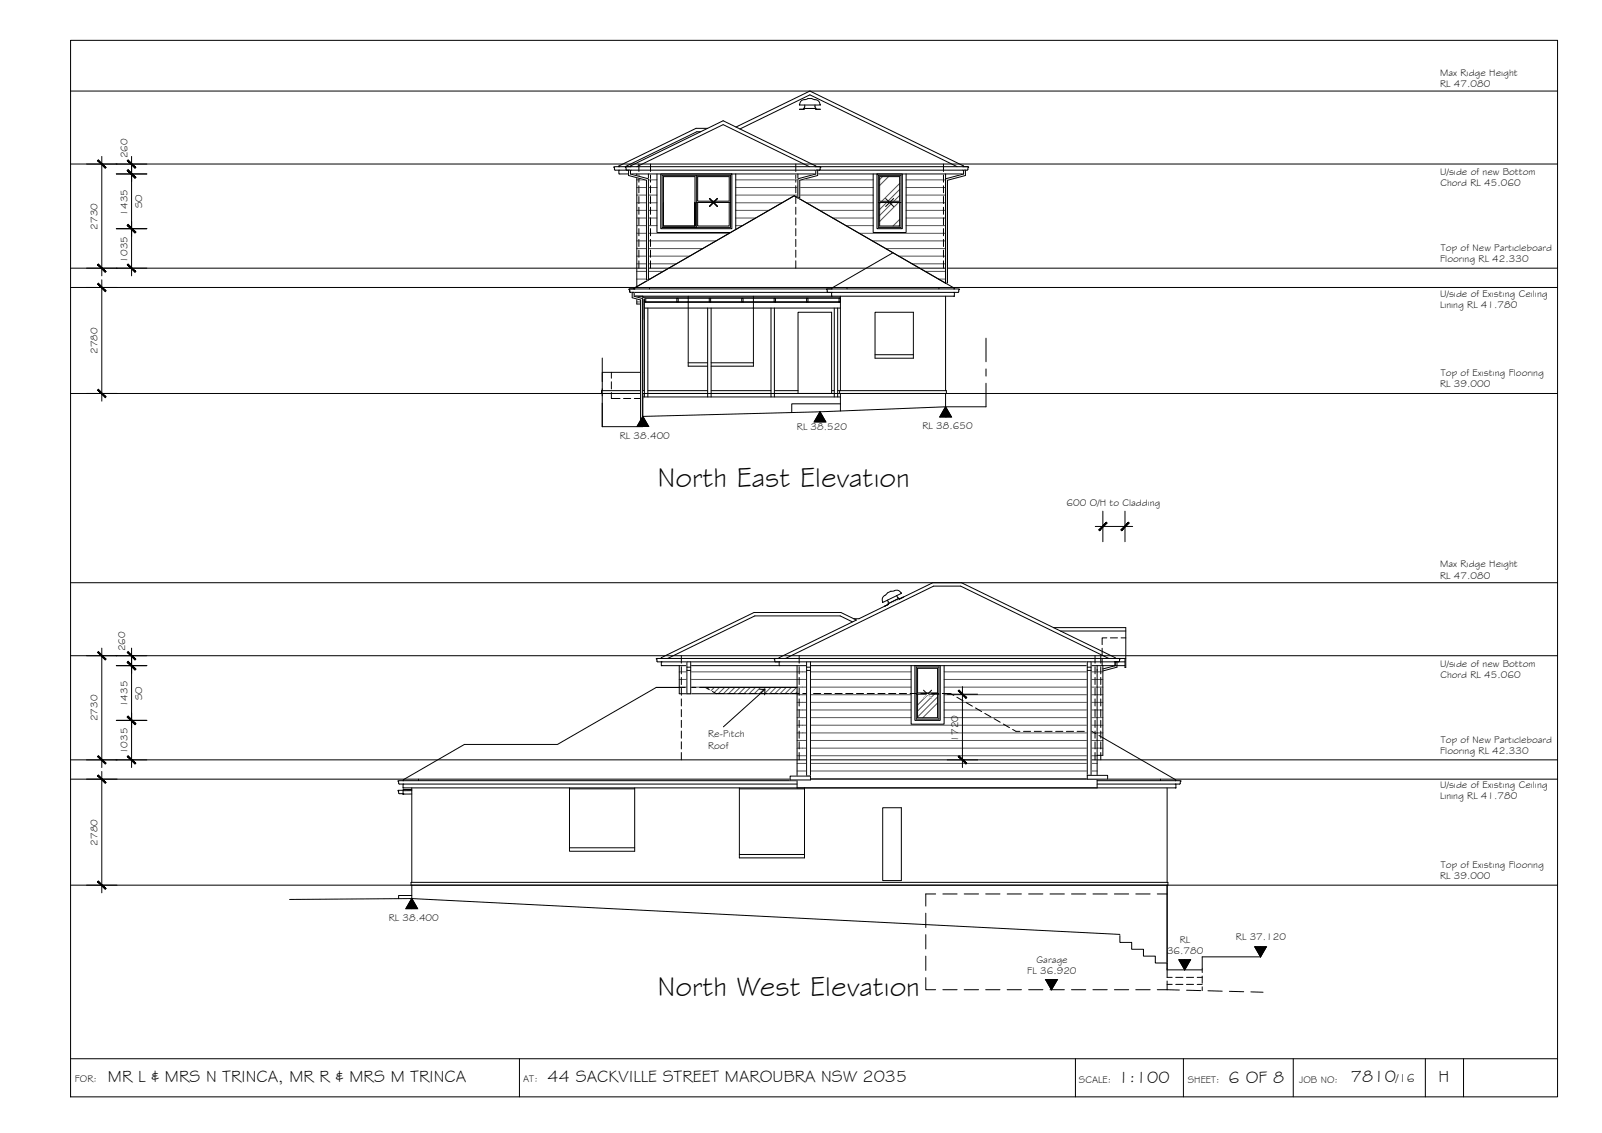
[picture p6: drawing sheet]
<svg xmlns="http://www.w3.org/2000/svg" width="420mm" height="297mm" viewBox="0 0 420 297" stroke-linecap="round" stroke-linejoin="round" font-family="sans-serif">
<!-- layer: MASK -->
<g fill="#fff" stroke="#fff" stroke-width=".26">
<path d="M291 174.9h2l-1.8 .5z"/>
<path d="M210.8 26.2h.3z"/>
<path d="M234.5 154.9l.3-.1z"/>
<path d="M233 158l2.5-1.2z"/>
<path d="M292.5 174.5h.5zM292.5 174.5h.5z"/>
<path d="M292.5 174.5l.5 .4v-.4zM291 174.9l1.5-.4 .5 .4z"/>
<path d="M289.2 175.4h2l-.2-.5zM289.2 175.4h2l-2 .5z"/>
<path d="M211.9 25.8l1.3 .2zM211.6 26l.3-.2 1.3 .2z"/>
<path d="M211.6 26l1.9 .1zM211.4 26.1h2.1z"/>
<path d="M211.4 26.1h2.3zM211.1 26.1h2.6z"/>
<path d="M211.1 26.1h2.6zM211.1 26.1l2.6 .1z"/>
<path d="M213.7 26.1l.3 .1zM213.7 26.2h.3z"/>
<path d="M211.1 26.2h2.6zM211.1 26.2h2.6z"/>
<path d="M210.8 26.2h.3zM210.8 26.2h.3z"/>
<path d="M213.7 26.2h.3zM213.6 26.2h.4z"/>
<path d="M211.1 26.2h2.6zM211.1 26.2h2.5z"/>
<path d="M210.8 26.2h.4zM210.8 26.2h.4z"/>
<path d="M213.6 26.2h.6zM213.5 26.2h.7z"/>
<path d="M211.2 26.2h2.4zM211.2 26.2h2.3z"/>
<path d="M210.8 26.2h.6zM210.6 26.2h.8z"/>
<path d="M213.5 26.2h.7zM213.5 26.2h.7z"/>
<path d="M213.5 26.2h.7zM213.5 26.2h.7z"/>
<path d="M211.4 26.2h2.1zM211.4 26.2h2.1z"/>
<path d="M210.6 26.2h.8zM210.6 26.2h.8z"/>
<path d="M213.5 26.2l.9 .1zM213.3 26.3h1.1z"/>
<path d="M211.4 26.2h2.1zM211.4 26.2l1.9 .1z"/>
<path d="M210.6 26.2l.9 .1zM210.4 26.3h1.1z"/>
<path d="M210.4 26.3h1.1zM210.4 26.3h1.1z"/>
<path d="M213.3 26.3h1.1zM213.3 26.3h1.1z"/>
<path d="M211.5 26.3h1.8zM211.5 26.3h1.8z"/>
<path d="M210.4 26.3h1.1zM210.4 26.3h1.1z"/>
<path d="M213.3 26.3l1.2 .1zM213.2 26.4h1.3z"/>
<path d="M211.5 26.3h1.8zM211.5 26.3l1.7 .1z"/>
<path d="M210.4 26.3l1.2 .1zM210.3 26.4h1.3z"/>
<path d="M210.3 26.4h1.4zM210.2 26.4h1.5z"/>
<path d="M213.2 26.4h1.4zM213.2 26.4h1.4z"/>
<path d="M211.6 26.4h1.6zM211.6 26.4h1.5z"/>
<path d="M210.2 26.4h1.5zM210.2 26.4h1.5z"/>
<path d="M213.1 26.4l1.6 .1zM213.1 26.4l1.6 .1z"/>
<path d="M211.7 26.4h1.4zM211.7 26.4l1.4 .1z"/>
<path d="M210.2 26.4l1.5 .1zM210.1 26.5h1.6z"/>
<path d="M213.1 26.5l1.6 .1zM213.1 26.5l1.6 .1z"/>
<path d="M211.7 26.5h1.4zM211.7 26.5l1.3 .1z"/>
<path d="M210.1 26.5l1.7 .1zM210.1 26.5l1.7 .1z"/>
<path d="M213 26.6h1.8zM213 26.6h1.8z"/>
<path d="M213 26.6h1.8zM213 26.6h1.8z"/>
<path d="M211.8 26.6h1.2zM211.8 26.6h1.2z"/>
<path d="M210.1 26.6h1.7zM210.1 26.6h1.7z"/>
<path d="M213 26.6l1.9 .1-.1-.1zM213 26.6l1.9 .1h-2z"/>
<path d="M211.8 26.6l1.1 .1 .1-.1zM211.8 26.6l1.1 .1h-1z"/>
<path d="M210 26.6l1.9 .1-.1-.1zM210 26.6l1.9 .1h-2z"/>
<path d="M209.9 26.7h5zM209.9 26.7h5zM209.9 26.7h5zM209.9 26.7h5z"/>
<path d="M209.9 26.7l5.1 .2-.1-.2zM209.9 26.7l5.1 .2h-5.2zM209.8 26.9h5.2zM209.8 26.9h5.2z"/>
<path d="M209.8 26.9l5.2 .3v-.3zM209.8 26.9l5.2 .3h-5.2zM209.8 27.2h5.2zM209.8 27.2h5.2z"/>
<path d="M209.8 27.2l5.3 .2-.1-.2zM209.8 27.2l5.3 .2h-5.3z"/>
<path d="M209.8 27.4h5.3zM209.7 27.4h5.4z"/>
<path d="M209.7 27.4l5.4 .1zM209.7 27.4l5.4 .1z"/>
<path d="M211.1 27.5l2.6 .5v-.5zM211.1 27.5l2.6 .5h-2.6z"/>
<path d="M211.1 28h2.6zM211.1 28h2.6z"/>
<path d="M211.1 28h2.6zM211.1 28h2.6z"/>
<path d="M211.1 28l2.7 .1zM211.1 28l2.7 .1z"/>
<path d="M211 28.1h2.8zM211 28.1h2.8z"/>
<path d="M211 28.1l2.8 .1zM211 28.1l2.8 .1z"/>
<path d="M211 28.2h2.8zM211 28.2h2.8z"/>
<path d="M211 28.2h2.8zM211 28.2h2.8z"/>
<path d="M211 28.2l2.8 .1zM211 28.2l2.8 .1z"/>
<path d="M211 28.3h2.9zM210.9 28.3h3zM210.9 28.3h3zM210.9 28.3h3z"/>
<path d="M210.9 28.3l3.1 .1zM210.9 28.3l3.1 .1z"/>
<path d="M210.8 28.4h3.2zM210.8 28.4h3.2z"/>
<path d="M210.8 28.4l3.2 .3v-.3zM210.8 28.4l3.2 .3h-3.2z"/>
<path d="M252.7 44.6l.5 1v-1zM252.7 44.6l.5 1h-.5z"/>
<path d="M252.7 45.6l.5 .4v-.4zM251.3 46l1.4-.4 .5 .4z"/>
<path d="M249.9 46.9l3.3-.9h-1.9zM248 46.9l3.3-.9-1.4 .9z"/>
<path d="M248 46.9l.5 .4 1.4-.4zM248 46.9l.5 .4h-.5z"/>
<path d="M248 47.3l.5 26.9v-26.9zM248 47.3l.5 26.9h-.5z"/>
<path d="M232.8 155.4l.9-.4-1.1 .7zM232.6 155.7l1.4-.7h-.3z"/>
<path d="M232.6 155.7l1.4-.7-1.6 .9zM232.4 155.9l1.9-.9z"/>
<path d="M232.1 156.1l2.2-1.1zM232.1 156.1l2.5-1.2z"/>
<path d="M232.1 156.1l2.5-1.2zM232.2 156.1l2.4-1.2z"/>
<path d="M231.9 156.2l.2-.1zM231.9 156.2l.3-.1z"/>
<path d="M232.2 156.1l2.3-1.2zM232.2 156.1l2.3-1.2z"/>
<path d="M234.5 154.9l.3-.1zM234.5 154.9l.3-.1z"/>
<path d="M231.9 156.2l.3-.1zM231.9 156.2l.4-.2z"/>
<path d="M232.2 156.1l2.3-1.2zM232.3 156l2.2-1.1z"/>
<path d="M234.4 155l.4-.2zM234.4 155l.4-.2z"/>
<path d="M231.8 156.3l.5-.3zM231.8 156.3l.6-.3z"/>
<path d="M232.3 156l2.1-1zM232.4 156l2-1z"/>
<path d="M234.4 155l.4-.2-.5 .3zM234.3 155.1l.7-.3z"/>
<path d="M231.8 156.3l.6-.3zM231.8 156.3l.6-.3zM231.8 156.3l.6-.3zM231.8 156.3l.6-.3z"/>
<path d="M232.4 156l1.9-.9zM232.4 156l1.9-.9z"/>
<path d="M234.3 155.1l.7-.3zM234.3 155.1l.7-.3z"/>
<path d="M231.8 156.3l.6-.3-.8 .5zM231.6 156.5l1-.5z"/>
<path d="M232.4 156l1.9-.9zM232.6 156l1.7-.9z"/>
<path d="M234.3 155.1l.7-.3-.8 .4zM234.2 155.2l1-.5z"/>
<path d="M234.2 155.2l1-.5zM234.2 155.2l1-.5z"/>
<path d="M231.6 156.5l1-.5zM231.6 156.5l1-.5z"/>
<path d="M232.6 156l1.6-.8zM232.6 156l1.6-.8z"/>
<path d="M234.2 155.2l1-.5zM234.2 155.2l1-.5z"/>
<path d="M231.6 156.5l1-.5zM231.5 156.6l1.3-.6z"/>
<path d="M232.6 156l1.6-.8zM232.8 156l1.4-.8z"/>
<path d="M234.2 155.2l1-.5-1.1 .7zM234.1 155.4l1.2-.6z"/>
<path d="M234.1 155.4l1.2-.6zM234.1 155.4l1.3-.6z"/>
<path d="M231.5 156.6l1.3-.6zM231.5 156.7l1.3-.6z"/>
<path d="M232.8 156l1.3-.6zM232.8 156.1l1.3-.7z"/>
<path d="M234.1 155.4l1.3-.6zM234.1 155.4l1.3-.6z"/>
<path d="M231.5 156.7l1.3-.6zM231.5 156.8l1.4-.7z"/>
<path d="M232.8 156.1l1.3-.7zM232.9 156.1l1.2-.7z"/>
<path d="M234.1 155.4l1.3-.6zM234.1 155.5l1.4-.7z"/>
<path d="M231.5 156.8l1.4-.7-1.5 .8zM231.4 156.9l1.6-.8z"/>
<path d="M232.9 156.1l1.2-.6zM233 156.1l1.1-.6z"/>
<path d="M234.1 155.5l1.4-.7zM234.1 155.6l1.6-.8z"/>
<path d="M231.4 156.9l1.6-.8zM231.4 156.9l1.6-.8z"/>
<path d="M231.4 156.9l1.6-.8zM231.4 156.9l1.6-.7z"/>
<path d="M233 156.1l1.1-.5zM233 156.2l1.1-.6z"/>
<path d="M234.1 155.6l1.6-.8zM234.1 155.7l1.6-.8z"/>
<path d="M231.4 156.9l1.6-.7-1.6 .9zM231.4 157.1l1.8-.9h-.2z"/>
<path d="M233 156.2l1.1-.5-.9 .5zM233.2 156.2l.9-.4v-.1z"/>
<path d="M234.1 155.7l1.6-.8-1.6 .9zM234.1 155.8l1.7-.8-.1-.1z"/>
<path d="M231.4 157.1l4.4-2.1zM231.4 157.1l4.4-2.1zM231.4 157.1l4.4-2.1zM231.4 157.1l4.4-2.1z"/>
<path d="M231.4 157.1l4.4-2.1-4.4 2.3zM231.4 157.3l4.6-2.2-.2-.1zM231.4 157.3l4.6-2.2zM231.4 157.3l4.6-2.2z"/>
<path d="M231.4 157.3l4.6-2.2-4.6 2.5zM231.4 157.6l4.8-2.3-.2-.2zM231.4 157.6l4.8-2.3zM231.4 157.6l4.8-2.3z"/>
<path d="M231.4 157.6l4.8-2.3-4.7 2.5zM231.5 157.8l4.8-2.3-.1-.2z"/>
<path d="M231.5 157.8l4.8-2.3zM231.4 157.9l5-2.4z"/>
<path d="M231.4 157.9l5-2.4zM231.5 158l4.9-2.5z"/>
<path d="M232.8 157.3l2.4-1.1-2.3 1.5zM232.9 157.7l2.5-1.2-.2-.3z"/>
<path d="M232.9 157.7l2.5-1.2zM232.9 157.7l2.5-1.1z"/>
<path d="M232.9 157.7l2.5-1.1zM233 157.8l2.4-1.2z"/>
<path d="M233 157.8l2.4-1.2zM233 157.8l2.4-1.2z"/>
<path d="M233 157.8l2.4-1.2zM233 157.9l2.4-1.3z"/>
<path d="M233 157.9l2.4-1.3zM233 157.9l2.5-1.2z"/>
<path d="M233 157.9l2.5-1.2zM233 157.9l2.5-1.2z"/>
<path d="M233 157.9l2.5-1.2zM233 158l2.5-1.2zM233 158l2.6-1.2z"/>
<path d="M233 158l2.6-1.2zM233 158.1l2.6-1.3zM233 158.1l2.6-1.3zM233 158.1l2.6-1.3z"/>
<path d="M233 158.1l2.6-1.3zM232.9 158.2l2.8-1.4z"/>
<path d="M232.9 158.2l2.8-1.4zM233 158.3l2.7-1.5z"/>
<path d="M233 158.3l2.8-1.4-2.7 1.5zM233.1 158.4l2.7-1.3v-.2z"/>
<path d="M214 44.6l.4 1v-1zM214 44.6l.4 1h-.4z"/>
<path d="M214 45.6l.4 .4v-.4zM212.5 46l1.5-.4 .4 .4z"/>
<path d="M211.2 46.9l3.2-.9h-1.9zM209.3 46.9l3.2-.9-1.3 .9z"/>
<path d="M209.3 46.9l.4 .4 1.5-.4zM209.3 46.9l.4 .4h-.4z"/>
<path d="M209.3 47.3l.4 4.6v-4.6zM209.3 47.3l.4 4.6h-.4z"/>
<path d="M180.2 173.5l1 8.4v-8.4zM180.2 173.5l1 8.4h-1z"/>
<path d="M211.5 173.5l1.1 30v-30zM211.5 173.5l1.1 30h-1.1z"/>
<path d="M285.2 173.5l1 29.8v-29.8zM285.2 173.5l1 29.8h-1z"/>
<path d="M165.8 76.7h.5l-.5 1zM166.3 76.7l-.5 1h.5z"/>
<path d="M165.8 77.7h.5l-.5 .4zM165.8 78.1h1.9l-1.4-.4z"/>
<path d="M165.8 78.1h1.9l-1.1 .2zM166.6 78.3h1.9l-.8-.2z"/>
<path d="M166.6 78.3h1.9l-.5 .3zM168 78.6h.5v-.3z"/>
<path d="M168 78.6h.5l-.5 33zM168.5 78.6l-.5 33h.5z"/>
<path d="M164.9 44.6h.5l-.5 1zM165.4 44.6l-.5 1h.5z"/>
<path d="M164.9 45.6h.5l-.5 .4zM164.9 46h1.9l-1.4-.4z"/>
<path d="M164.9 46h1.9l1.3 .9zM166.8 46l1.3 .9h2z"/>
<path d="M168.1 46.9h2l-.5 .4zM169.6 47.3h.5v-.4z"/>
<path d="M169.6 47.3h.5l-.5 26.1zM170.1 47.3l-.5 26.1h.5z"/>
<path d="M207.2 203.5l5.4 1v-1zM207.2 203.5l5.4 1h-5.4z"/>
<path d="M285.2 203.3l5.3 1v-1zM285.2 203.3l5.3 1h-5.3z"/>
</g>
<!-- layer: SERVICES -->
<g fill="none" stroke="#000" stroke-width=".26">
<path d="M164.9 44.6v1.4l4.7 1.3v26.1h.5v-26.5l-4.7-1.3v-1M214 44.6v1l-4.7 1.3v5h.4v-4.6l4.7-1.3v-1.4M252.7 44.6v1l-4.7 1.3v27.3h.5v-26.9l4.7-1.3v-1.4M165.8 76.7v1.4l2.2 .5v33h.5v-33.3l-2.2-.6v-1M180.2 173.5v8.4h1v-8.4M180.2 174.9h1M180.2 175.8h1M211.5 174.9h1.1M211.5 175.8h1.1M211.5 173.5v30h1.1v-30M285.2 174.9h1M285.2 175.8h1"/>
<path d="M285.2 173.5v29.8h1v-29.8M287.7 175.8h.1M292.5 173.5v1l-3.3 .9M293 173.5v1.4l-3.8 1M207.2 203.5h5.4v1h-5.4zM285.2 203.3h5.3v1h-5.3z"/>
</g>
<!-- layer: NEWWORK -->
<g fill="none" stroke="#000" stroke-width=".26">
<path d="M183.8 34.5h-1l-18.8 9.2M185.6 33.6h-3.1l-20.2 9.9v.2h-1.3l.2 .9h92.4l.2-.2M193 33.3l19.4-9.4 40.3 19.6v.2h1.3l-.1 .7M194.1 33.8l18.3-8.9 38.6 18.8M210.8 28.4h3.2M211.1 26.1h.3a2.43 2.43 0 0 1 2.3 0 1.45 1.45 0 0 1 1.4 1.4h-5.4l.1-.1M211.1 26.1a1.24 1.24 0 0 0-1.4 1.3M211.1 27.5l-.3 1.2h-1.1h1.1v-.3h3.2v.3h1.1h-1.1l-.3-1.2M162.3 44.6v1h90.4M162.3 43.7h91.6M165.4 45.6v-1v1h.2M167 43.7l22.7-11 22.6 11"/>
<path d="M167 45.6v29.6M170.1 45.6v27.8M172.3 45.6v15.4h19.3M173.3 45.6h18.6v14.4h-18.6zM193 45.6v14.6M209.3 45.6v6.3M214 44.6v1h-.3M214.9 44.6l.4-.9h-1.3v-.2l-24.3-11.8-24.3 11.8v.2h-1.4l.4 .9M229 45.6v15.4h8.6v-15.4M230 45.6h6.7v14.4h-6.7zM248 45.6v28.6l-39.7-22.9-42 24.3v.1l-1.3 .1 .2 .8 1.3 .1M252.7 44.6v1h-.2"/>
<path d="M166.3 76.7v1h.2M166.3 77.7h2.3v2M166.3 75.7h.2M167 77.7v2h1.6M168.6 79.7v4M232.8 157.3l.1 .4M235.2 156.2l.2 .4M235.4 156.6l.4 .5M235.7 156.9l.1 .2M235.8 156.9l-2.8 1.4M235.8 157.1l1.1-.6-1.1 .6v-.2l-2.8 1.4 .1 .1-1.1 .6 1.1-.6-.2-.7M236.3 155.4a1.35 1.35 0 0 0-2-.4 2.41 2.41 0 0 0-2.2 1.1 1.46 1.46 0 0 0-.6 1.9l4.9-2.5h-.1"/>
<path d="M173.4 174.5h121.6M173.4 173.5v1h.3M173.4 172.6h121.9M178.1 174.5v7.4h30.9M203.4 173.5l-.4-.9h1.4v-.2l20.2-9.8-4-2h-22.9l-24.3 11.8v.2l-1.3 .1 .4 .8h122.5M204.4 173.5v1h.2M206 172.6l38.9-18.9h7.1l38.8 18.9M209 174.5v32.1h78.7v-32.1M223.6 163l-3.2-1.5h-22.4l-22.9 11.1M223.9 162.2h1.4l19.4-9.4h7.5l40.3 19.6v.2h1.3l-.4 .9M239 174.5v15.4h8.6v-15.4M240 174.5h6.6v14.4h-6.6z"/>
<path d="M276.3 164.5h19v10.5h-.3v-2.4M278.1 165.4h17.2M289.2 174.5v23.5h-1.5M292.5 173.5v1h-.2M185 180.2h24"/>
</g>
<!-- layer: HATCH -->
<g fill="none" stroke="#545454" stroke-width=".26">
<path d="M167 47.2h5.3M167 49.2h5.3M167 51.2h5.3M167 53.2h5.3M167 55.2h5.3M167 57.2h5.3M167 59.2h5.3M193 47.2h36M193 49.2h36M193 51.2h36M193 53.2h12.1M193 55.2h8.6"/>
<path d="M193 57.2h5.2M193 59.2h1.7M211.5 53.2h17.5M215 55.2h14M218.4 57.2h10.6M221.9 59.2h7.1M230.9 53.1l-.2 .3M231.4 46.3l-.7 .8M232.5 53.1l-1.8 1.8M233 46.3l-2.3 2.3M234.1 53.1l-3.4 3.4M235.7 53.1l-5 5"/>
<path d="M236 48.1l-4.7 4.7M236 57.5l-1.8 1.8M236 49.7l-3.1 3.1M236 59.1l-.2 .2M236 51.2l-1.6 1.6M237.6 47.2h10.4M237.6 49.2h10.4M237.6 51.2h10.4M237.6 53.2h10.4M237.6 55.2h10.4M237.6 57.2h10.4M237.6 59.2h10.4"/>
<path d="M167 61.2h24.2M167 63.2h20.8M167 65.2h17.3M167 67.2h13.9M167 69.2h10.4M167 71.2h6.9M167 73.2h3.5M167 79.2h1M168.5 79.2h.1M225.4 61.2h22.6M228.8 63.2h19.2M232.3 65.2h15.7"/>
<path d="M235.8 67.2h12.2M239.2 69.2h8.8M242.7 71.2h5.3M246.2 73.2h1.8M178.1 176.1h60.9M178.1 178.1h60.9M247.6 176.1h41.6M247.6 178.1h41.6M178.1 180.1h60.9M186 180.2l-.4 .4M187.4 180.2l-.9 .9M188.7 180.2l-1.4 1.4"/>
<path d="M190 180.2l-1.6 1.7M191.4 180.2l-1.7 1.7M192.7 180.2l-1.6 1.7M194.1 180.2l-1.7 1.7M195.4 180.2l-1.6 1.7M196.8 180.2l-1.7 1.7M198.1 180.2l-1.6 1.7M199.5 180.2l-1.7 1.7M200.8 180.2l-1.6 1.7M202.2 180.2l-1.7 1.7M203.5 180.2l-1.6 1.7M204.9 180.2l-1.7 1.7"/>
<path d="M206.2 180.2l-1.7 1.7M207.5 180.2l-1.6 1.7M208.9 180.2l-1.7 1.7M209 181.4l-.4 .5M209 190.1h80.2M209 192.1h80.2M209 194.1h80.2M209 196.1h80.2M209 198.1h78.7M209 182.1h30M209 184.1h30M209 186.1h30"/>
<path d="M209 188.1h30M243.5 182l-2.8 2.8M245.1 182l-4.4 4.4M245.9 182.7l-5.2 5.3M245.9 184.3l-3.9 3.9M247.6 180.1h41.6M247.6 182.1h41.6M247.6 184.1h41.6M247.6 186.1h41.6M247.6 188.1h41.6M209 200.1h78.7M209 202.1h78.7"/>
<path d="M209 204.1h78.7"/>
</g>
<!-- layer: BORDER -->
<path d="M18.5 10.6h390v277h-390zM18.5 277.6h390M136.2 277.6v10M282.1 277.6v10M310.4 277.6v10M339.2 277.6v10M373.8 277.6v10M383.8 277.6v10" fill="none" stroke="#000" stroke-width=".26"/>
<!-- layer: CEILING-FLOOR LINES -->
<path d="M18.5 23.9h390M18.5 43h390M18.5 75.4h390M18.5 70.3h390M18.5 103.2h390M18.5 152.8h390M18.5 171.9h390M18.5 199.2h390M18.5 204.3h390M18.5 232.1h390" fill="none" stroke="#000" stroke-width=".26"/>
<!-- layer: DIMENSION -->
<g fill="none" stroke="#000" stroke-width=".26">
<path d="M22.7 43h15.8M26.7 41v31.3M30.5 45.6h8M30.5 60h8M34.5 41v31.3M22.7 75.4h8M22.7 70.3h15.8M26.7 73.4v31.8M22.7 103.2h8M287.3 138h9.8M289.2 134v8M295 134v8"/>
<path d="M22.7 171.9h15.8M26.7 169.9v31.3M30.5 174.5h8M34.5 169.9v31.3M22.7 199.2h15.8M30.5 188.9h8M248.4 199.2h8M248.4 182h8M252.4 180v21.2M22.7 204.3h8M26.7 202.3v31.8M22.7 232.1h8"/>
</g>
<!-- layer: 0 -->
<g fill="#000" stroke="#000" stroke-width=".26">
<path d="M25.6 42.1l2 2 .2-.2zM25.6 42.1l.2-.2 2 2z"/>
<path d="M33.6 44.5l-.2 .2 2.2 1.8zM33.4 44.7l2.2 1.8-.2 .2z"/>
<path d="M33.6 58.9l-.2 .2 2.2 1.7zM33.4 59.1l2.2 1.7-.2 .3z"/>
<path d="M33.4 42.1l2 2 .2-.2zM33.6 41.9l2 2-2.2-1.8z"/>
<path d="M33.4 44.7l2 2 .2-.2zM33.6 44.5l2 2-2.2-1.8z"/>
<path d="M25.6 69.4l2.2 1.8-2-2zM25.6 69.4l2.2 1.8-.2 .2z"/>
<path d="M25.6 74.5l2 2 .2-.2zM25.8 74.2l2 2.1-2.2-1.8z"/>
<path d="M33.6 69.2l-.2 .2 2.2 1.8zM33.4 69.4l2.2 1.8-.2 .2z"/>
<path d="M33.4 59.1l2 2 .2-.3zM33.6 58.9l2 1.9-2.2-1.7z"/>
<path d="M25.6 102.3l2.2 1.7-2-1.9zM25.6 102.3l2.2 1.7-.2 .3z"/>
<path d="M290.2 136.9l-1.8 2.2 2-2zM288.1 138.9l2.1-2-1.8 2.2z"/>
<path d="M293.9 138.9l.3 .2 1.8-2.2zM296 136.9l.2 .2-2 2z"/>
<path d="M25.6 171l2 2 .2-.2zM25.6 171l.2-.2 2 2z"/>
<path d="M33.6 173.4l-.2 .2 2.2 1.8zM33.4 173.6l2.2 1.8-.2 .2z"/>
<path d="M33.4 171l2 2 .2-.2zM33.6 170.8l2 2-2.2-1.8z"/>
<path d="M33.4 173.6l2 2 .2-.2zM33.6 173.4l2 2-2.2-1.8z"/>
<path d="M25.8 198.1l-.2 .2 2.2 1.8zM25.6 198.3l2.2 1.8-.2 .2z"/>
<path d="M33.6 198.1l-.2 .2 2.2 1.8zM33.4 198.3l2.2 1.8-.2 .2z"/>
<path d="M33.6 187.8l-.2 .2 2.2 1.8zM33.4 188l2.2 1.8-.2 .2z"/>
<path d="M33.4 188l2 2 .2-.2zM33.4 188l.2-.2 2 2z"/>
<path d="M251.5 198.1l-.2 .2 2.2 1.8zM251.3 198.3l2.2 1.8-.2 .2z"/>
<path d="M251.3 181.1l2 2 .2-.2zM251.3 181.1l.2-.2 2 2z"/>
<path d="M25.6 203.4l2 2 .2-.2zM25.6 203.4l.2-.2 2 2z"/>
<path d="M25.8 231l-.2 .2 2.2 1.8zM25.6 231.2l2.2 1.8-.2 .2z"/>
</g>
<!-- layer: EXISTING -->
<g fill="none" stroke="#000" stroke-width=".26">
<path d="M166.3 75.6l42-24.3 42 24.3v.1h-84zM166.3 76.7v1h84v-1M166.5 75.7h-1.4l-.1 .2 .4 .8h85.8l.2-.2v-.5l.3-.1-.2-.2h-1.4M168.6 77.7v24.7M168.6 78.2h51.8M168.6 77.9h51.8M169 79.3h51.4M169 79.1h51.4M169.4 79.3v-1.1h-.4v25.9M177.5 79.3v-1.1h.4v1.1M180.5 77.7v18.3h5.1M186 79.3v-1.1h.4v1.1"/>
<path d="M194.5 79.3v-1.1h.4v1.1M197.6 77.7v18.3h-11.1M203 79.3v-1.1h.4v1.1M211.5 79.3v-1.1h.4v1.1M218.1 76.7v1M218.3 75.7l-1.5 .1 .3 .9M220.1 79.1h.3v-.9h-.3v1.1M220.4 77.7v24.7M234.2 66.3l-16.1 9.3v.1M248 77.7v24.7M168.6 97.6h-10.6v4.8M169 80.8h51.4"/>
<path d="M169.9 80.8v23.3M180.5 95.1h5.1M185.6 80.8v23.3M186.5 80.8v23.3M186.5 95.1h11.1M202.2 80.8v23.3M203.1 80.8v23.3M218.8 80.8v23.3M219.7 80.8v23.3M229.5 81.9h10.1v12h-10.1zM229.5 93h10.1M158 103.2v8.7"/>
<path d="M168.4 102.4v.8M168.6 103.2v6M168.6 104.1h51.8M169 102.4h-11.2v.8h11.2M169.9 103.2h15.7M169.9 102.4h15.7M186.5 103.2h15.7M186.5 102.4h15.7M203.1 103.2h15.7M203.1 102.4h6.2M209.3 103.2v-21.3h8.8v21.3M218.1 102.4h.7"/>
<path d="M219.7 102.4h28.5v.8h-28.5M220.2 102.4v.8M220.4 105.9h-12.7v2.3M220.4 103.2v4.6M248 103.2v3.3M172.1 180.2h7.6M178.1 180.2h-6l-25.9 15h-24.4l-16.1 9.3v.2h103.3M180.6 180.2h1.9M183.5 180.2h1.5l1 .6M186.8 181.3l1.1 .6M187.8 181.8h2.1M190.9 181.8h1.9"/>
<path d="M193.7 181.8h1.9M196.5 181.8h1.9M199.3 181.8h1.9M202.1 181.8h1.9M204.9 181.8h1.9M207.8 181.8h1.8M210.6 181.8h1.8M213.4 181.8h1.9M216.2 181.8h1.9M219 181.8h1.9M221.8 181.8h1.9M224.6 181.8h1.9"/>
<path d="M227.4 181.8h1.9M230.3 181.8h1.8M233.1 181.8h1.8M235.9 181.8h1.9M238.7 181.8h1.9M241.5 181.8h1.9M244.3 181.8h1.9M247.1 181.8h2.2l.9 .5M251 182.8l1.6 .9M253.4 184.2l1.6 .9M255.8 185.6l1.7 1M258.3 187l1.6 1"/>
<path d="M260.7 188.4l1.6 .9M263.2 189.8l1.6 1M265.6 191.2l.9 .5h1M268.4 191.7h1.9M271.3 191.7h1.8M274.1 191.7h1.8M276.9 191.7h1.9M279.7 191.7h1.9M282.5 191.7h1.9M285.3 191.7h1l1.1 .6M288.2 192.8l20.2 11.7v.2h-20.7M104.5 207.9l.3 .2h1.1"/>
<path d="M105.7 205.6v1h202.7v-1M105.9 204.7l-1.5 .1 .4 .8h104.2M105.9 207.2h-1.5l.1 .7M108 207h-2.3v1.1M108 206.6v24.7M108 208.2h-2.3h.2M108 207.3h-2.3M149.4 206.6v16.6h17.1v-16.6M149.4 206.8h17.1M193.9 206.6v18.3h17.1v-18.3M193.9 206.8h17.1M231.5 211.8h4.9v19.1h-4.9z"/>
<path d="M306.1 206.6v24.7M308.2 204.7l1.6 .1-.3 .1v.5l-.2 .2h-21.6M107.8 231.3h198.5v.8h-198.5zM108 234.8h-3.5v.8M108 232.1v3.5M149.4 222.3h17.1M193.9 224h17.1M242.8 239.4v3.8M245.4 234.4h-2.6v3.1M247.3 234.4h3.7M252.9 234.4h3.8M258.5 234.4h3.8"/>
<path d="M264.1 234.4h3.8M269.8 234.4h3.7M275.4 234.4h3.8M281 234.4h3.8M286.6 234.4h3.8M292.3 234.4h3.7M297.9 234.4h3.8M303.5 234.4h2.6M306.1 232.1v24.2l1.3-.1M242.8 256.3v3.2h2.6M242.8 245v3.8M242.8 250.7v3.7"/>
<path d="M247.3 259.5h3.7M252.9 259.5h3.8M258.5 259.5h3.8M264.1 259.5h3.8M269.8 259.5h3.7M275.4 259.5h3.8M281 259.5h3.8M286.6 259.5h3.8M292.3 259.5h3.7M297.9 259.5h3.8M306.1 257.2v2.3h-2.6M306.1 258.1h1.3"/>
<path d="M308.4 256.2h1.8M308.4 258.1h1.8M311.2 256.2h1.8M311.2 258.1h1.8M314 256.2h1.3M314 258.1h1.3M315.3 254v1M315.3 255.9v1.9M315.3 258.7v1"/>
</g>
<!-- layer: 0.13 -->
<g fill="none" stroke="#000" stroke-width=".26">
<path d="M167.6 43v2M167.6 45.9v1.9M167.6 48.7v1.9M167.6 51.5v1.9M167.6 54.3v1.9M167.6 57.1v1.9M167.6 59.9v1.9M170.6 43v2M170.6 45.9v1.9M170.6 48.7v1.9M170.6 51.5v1.9M170.6 54.3v1.9"/>
<path d="M170.6 57.1v1.9M170.6 59.9v1.9M208.7 43v2M208.7 45.9v1.9M208.7 48.7v1.9M208.7 51.5v1.9M208.7 54.3v1.9M208.7 57.1v1.9M208.7 59.9v1.9M247.4 43v2M247.4 45.9v1.9M247.4 48.7v1.9"/>
<path d="M247.4 51.5v1.9M247.4 54.3v1.9M247.4 57.1v1.9M247.4 59.9v1.9M167.6 62.8v1.8M167.6 65.6v1.9M167.6 68.4v1.9M170.4 75.4v.3M170.6 62.8v1.8M170.6 65.6v1.9M170.6 68.4v1.9M208.7 62.8v1.8"/>
<path d="M208.7 65.6v1.9M208.7 68.4v1.9M222.2 75.4v.3M246.3 75.4v.3M247.4 62.8v1.8M247.4 65.6v1.9M247.4 68.4v1.9M160.3 97.6v1.6M160.3 102.9v1.6h2.3M160.3 100.1v1.9M163.5 104.5h1.9M166.4 104.5h2.2"/>
<path d="M178.7 171.9v2M178.7 174.8v1.9M178.7 177.6v1.9M209.6 171.9v2M209.6 174.8v1.9M209.6 177.6v1.9M287.2 171.9v2M287.2 174.8v1.9M287.2 177.6v1.9M288.7 171.9v2M288.7 174.8v1.9M288.7 177.6v1.9"/>
<path d="M289.1 169.9v1.9M289.1 172.8v1.7M290.3 167.2h-1.2v1.8M291.2 167.2h1.9M294 167.2h1.3M178.7 180.4v1.9M178.7 183.2v1.9M178.7 186v1.9M178.7 188.8v1.9M178.7 191.7v1.8M178.7 194.5v1.9M178.7 197.3v1.9"/>
<path d="M209.6 180.4v1.9M209.6 183.2v1.9M209.6 186v1.9M209.6 188.8v1.9M209.6 191.7v1.8M209.6 194.5v1.9M209.6 197.3v1.9M287.2 180.4v1.9M287.2 183.2v1.9M287.2 186v1.9M287.2 188.8v1.9M287.2 191.7v1.8"/>
<path d="M287.2 194.5v1.9M287.2 197.3v1.9M288.7 180.4v1.9M288.7 183.2v1.9M288.7 186v1.9M288.7 188.8v1.9M288.7 191.7v1.8M288.7 194.5v1.9M288.7 197.3v1.9M109.8 204.3v.4M304.4 204.3v.4"/>
</g>
<!-- layer: GRDLEV -->
<path d="M158 111.9h10.6M168.6 109.9v1.7M258.6 106.7h-10.6l-32.9 1.3-46.5 1.2M76 235.8l32-.2 185.7 9.4M293.7 245.3v1.8h3.1v1.8h3.1v1.8h3.1v1.8h3.1v1.8h9.2M306.1 259.5l3.2 .1M311.2 259.6l3.7 .1M316.8 259.8l3.8 .1M322.4 259.9l3.8 .1M330.6 250.9h-15.3v3.1M328.1 260l3.2 .1" fill="none" stroke="#000" stroke-width=".26"/>
<!-- layer: WINDOWS -->
<g fill="none" stroke="#000" stroke-width=".26">
<path d="M173.7 46h17.9v13.6h-17.9zM174 53.1v6.2h8.3h-8.3v-13h8.3v13v-6.2M182.6 46v13.6h-8.9M182.6 53.1h9M183 53.1v6.2h8.2v-6.2M183 46.3h8.2v6.4h-8.2zM186.1 52l2.1 2.1-2.1-2.1M186.1 52l2.1 2.1M188.2 52l-2.1 2.1M230.4 46h5.9v13.6h-5.9zM230.4 53.1h5.9M230.7 46.3h5.3v6.5h-5.3z"/>
<path d="M230.7 53.1v6.2h5.3v-6.2M232.3 52l1 1.1 1.1-1.1M232.3 54.2l1-1.1 1.1 1.1M240.3 174.9h6v13.6h-6zM240.7 175.2h5.2v6.5h-5.2zM240.3 182h6M240.7 182v6.2h5.2v-6.2M242.2 180.9l1.1 1.1 1-1.1M242.2 183.1l1.1-1.1 1 1.1"/>
</g>
<!-- layer: LEVELS -->
<path d="M168.6 109.2l1.5 2.6h-3zM215.1 108l1.5 2.6h-3.1zM248 106.7l1.5 2.6h-3zM108 235.6l1.5 2.6h-3zM274.2 256.8h3.1l-1.5 2.7zM309.2 251.6h3l-1.5 2.7zM329.1 248.2h3l-1.5 2.7z" fill="#000" stroke="#000" stroke-width=".26"/>
<path d="M168.6 109.2l1.5 2.6h-3zM215.1 108l1.5 2.6h-3.1zM248 106.7l1.5 2.6h-3zM108 235.6l1.5 2.6h-3zM274.2 256.8h3.1l-1.5 2.7zM309.2 251.6h3l-1.5 2.7zM329.1 248.2h3l-1.5 2.7z" fill="none" stroke="#000" stroke-width=".26"/>
<!-- layer: TEXT -->
<path d="M168.6 109.2v2.6M215.1 108v2.6M248 106.7v2.6M108 235.6v2.6M275.8 256.8v2.7M310.7 251.6v2.7M330.6 248.2v2.7" fill="none" stroke="#000" stroke-width=".26"/>
<!-- layer: BOUNDARY -->
<path d="M158 93.9v6.1M258.6 88.7v6.1M258.6 96.7v1.9M158 101.9v1.9M158 105.7v6.2M258.6 100.5v6.2" fill="none" stroke="#000" stroke-width=".26"/>
<!-- layer: 0 -->
<path d="M199.2 180.7l1.4 .1-.1 1.4M200.6 180.8l-10.9 9.8" fill="none" stroke="#000" stroke-width=".26"/>
<!-- layer: MASK -->
<path d="M242.2 183.1l1.1-1.1 1 1.1" fill="none" stroke="#fff" stroke-width=".26"/>
<g font-size="7.5">
<text x="172.4" y="127.6">North East Elevation</text>
<text x="172.4" y="261.1">North West Elevation</text>
</g>
<g font-size="4.5">
<text x="28.3" y="283.6">MR L &amp; MRS N TRINCA, MR R &amp; MRS M TRINCA</text>
<text x="143.6" y="283.6">44 SACKVILLE STREET MAROUBRA NSW 2035</text>
<text x="293.3" y="283.9">1:100</text>
<text x="322.2" y="283.9">6 OF 8</text>
<text x="354.3" y="283.8">7810</text>
<text x="377.3" y="283.7">H</text>
</g>
<text font-size="3.2" x="366.1" y="283.8">/16</text>
<g font-size="2.6">
<text x="377.7" y="19.8">Max Ridge Height</text>
<text x="377.7" y="22.8">RL 47.080</text>
<text x="33.4" y="41.5" transform="rotate(-90 33.4 41.5)">260</text>
<text x="377.7" y="45.9">U/side of new Bottom</text>
<text x="377.8" y="48.8">Chord RL 45.060</text>
<text x="33.4" y="56.5" transform="rotate(-90 33.4 56.5)">1435</text>
<text x="37.3" y="54.6" transform="rotate(-90 37.3 54.6)">SO</text>
<text x="25.6" y="60.2" transform="rotate(-90 25.6 60.2)">2730</text>
<text x="377.9" y="65.8">Top of New Particleboard</text>
<text x="33.4" y="68.9" transform="rotate(-90 33.4 68.9)">1035</text>
<text x="377.7" y="68.7">Flooring RL 42.330</text>
<text x="377.7" y="77.7">U/side of Existing Ceiling</text>
<text x="377.7" y="80.7">Lining RL 41.780</text>
<text x="25.6" y="92.8" transform="rotate(-90 25.6 92.8)">2780</text>
<text x="377.7" y="101.5">RL 39.000</text>
<text x="377.9" y="98.6">Top of Existing Flooring</text>
<text x="209" y="112.7">RL 38.520</text>
<text x="242" y="112.5">RL 38.650</text>
<text x="162.5" y="115">RL 38.400</text>
<text x="279.7" y="132.8">600 O/H to Cladding</text>
<text x="377.7" y="148.7">Max Ridge Height</text>
<text x="377.7" y="151.7">RL 47.080</text>
<text x="32.8" y="170.7" transform="rotate(-90 32.8 170.7)">260</text>
<text x="377.7" y="174.8">U/side of new Bottom</text>
<text x="377.8" y="177.7">Chord RL 45.060</text>
<text x="33.4" y="185.4" transform="rotate(-90 33.4 185.4)">1435</text>
<text x="37.3" y="183.5" transform="rotate(-90 37.3 183.5)">SO</text>
<text x="25.6" y="189.1" transform="rotate(-90 25.6 189.1)">2730</text>
<text x="33.4" y="197.8" transform="rotate(-90 33.4 197.8)">1035</text>
<text x="185.7" y="193.3">Re-Pitch</text>
<text x="185.7" y="196.3">Roof</text>
<text x="251.3" y="194.4" transform="rotate(-90 251.3 194.4)">1720</text>
<text x="377.7" y="197.6">Flooring RL 42.330</text>
<text x="377.9" y="194.7">Top of New Particleboard</text>
<text x="377.7" y="209.6">Lining RL 41.780</text>
<text x="377.7" y="206.6">U/side of Existing Ceiling</text>
<text x="25.6" y="221.7" transform="rotate(-90 25.6 221.7)">2780</text>
<text x="377.9" y="227.5">Top of Existing Flooring</text>
<text x="377.7" y="230.4">RL 39.000</text>
<text x="101.9" y="241.4">RL 38.400</text>
<text x="306.1" y="250.2">36.780</text>
<text x="309.4" y="247.3">RL</text>
<text x="324.2" y="246.5">RL 37.120</text>
<text x="269.4" y="255.5">FL 36.920</text>
<text x="271.9" y="252.5">Garage</text>
<text x="19.6" y="283.8">FOR:</text>
<text x="137.2" y="283.6">AT:</text>
<text x="283" y="283.9">SCALE:</text>
<text x="311.5" y="283.9">SHEET:</text>
<text x="340.7" y="283.9">JOB NO:</text>
</g>
</svg>
